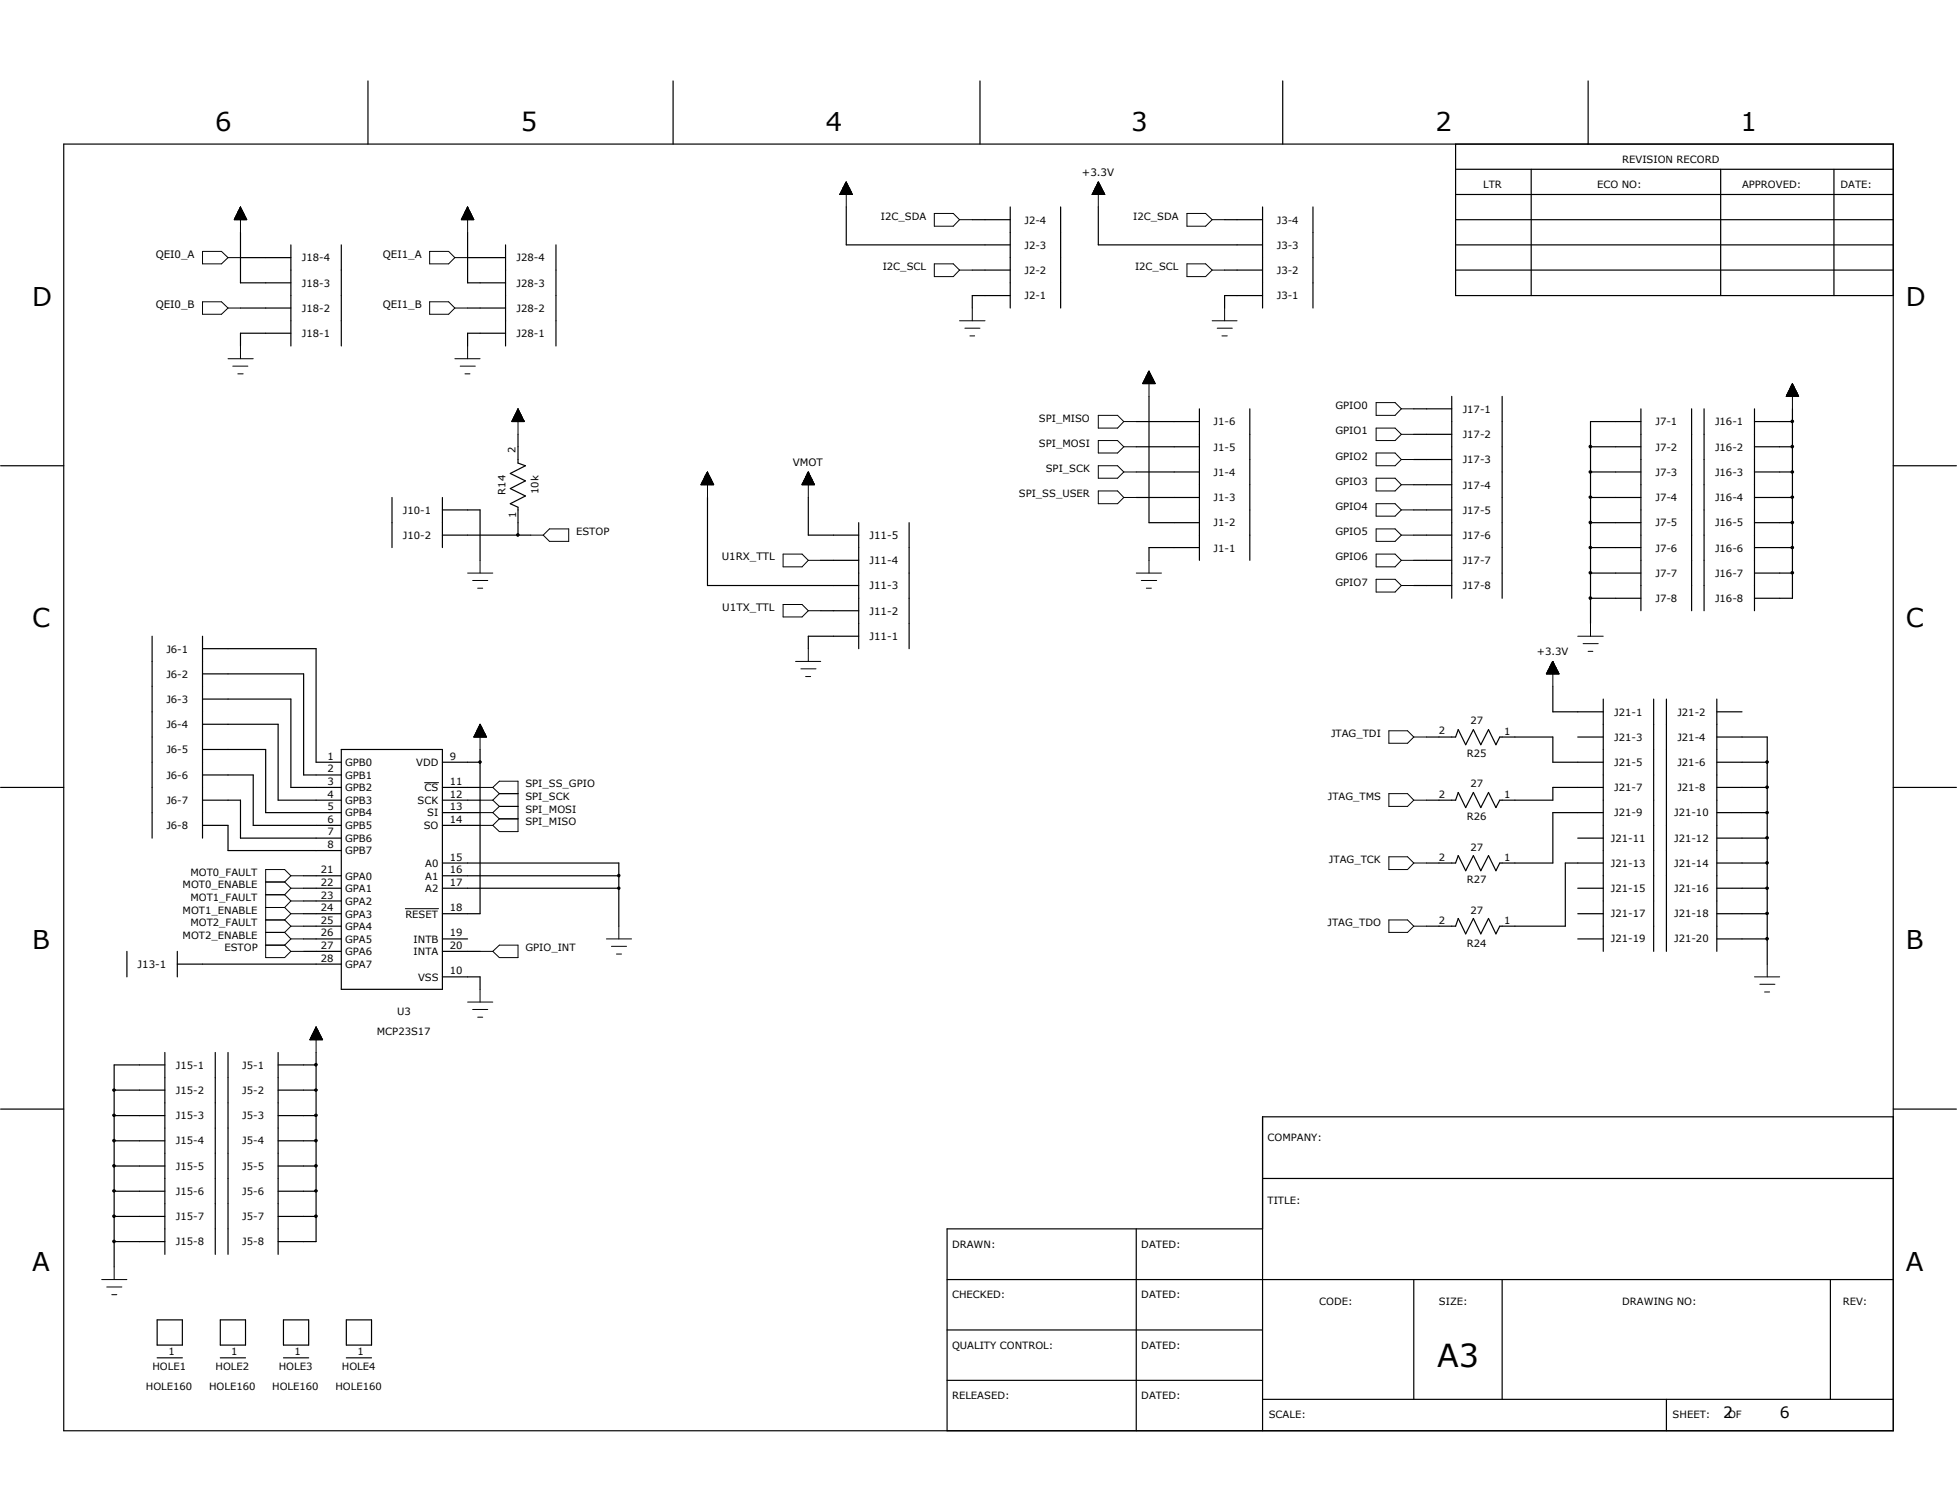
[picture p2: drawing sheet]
<svg xmlns="http://www.w3.org/2000/svg" width="279mm" height="216mm" viewBox="0 0 279 216" stroke-linecap="round" stroke-linejoin="round" font-family="sans-serif">
<g fill="none" stroke="#000" stroke-width=".17">
<path d="M52.5 11.6v9M96.1 11.6v9M139.9 11.6v9M183.1 11.6v9M226.7 11.6v9M9.1 20.6h261.2v183.7h-261.2zM34.3 33.2v7.2h7.2M34.3 36.8h7.2M41.5 35v14.4M48.7 35v14.4M66.8 33.2v7.2h5.4M66.8 36.8h5.4"/>
<path d="M72.2 35v14.4M79.4 35v14.4M120.8 29.5v5.5h23.4M138.8 31.4h5.4M138.8 38.6h5.4M144.2 29.5v14.5M151.4 29.5v14.5M156.8 29.5v5.5h23.5M174.8 31.4h5.5M174.8 38.6h5.5M180.3 29.5v14.5M187.5 29.5v14.5"/>
<path d="M207.8 31.4h62.5M207.8 24.2h62.5M207.8 27.8h62.5M207.8 35h62.5M207.8 38.6h62.5M207.8 20.6v21.6h62.5M218.6 24.2v18M245.7 24.2v18M261.8 24.2v18M34.3 44h7.2M41.5 47.6h-7.2v1.8M66.8 44h5.4"/>
<path d="M72.2 47.6h-5.4v1.8M144.2 42.2h-5.4v1.8M164 56.6v18h7.2M171.2 58.4v21.6M178.4 58.4v21.6M180.3 42.2h-5.5v1.8M201.8 58.4h5.5M207.3 56.6v28.8M214.5 56.6v28.8M234.3 58.4v28.8M241.5 58.4v28.8M243.3 58.4v28.8"/>
<path d="M250.5 58.4v28.8M255.9 58.4v27h-5.4M.1 66.5h9M56 71v7.2M63.2 71v7.2M63.2 72.8h5.3v7.2M63.2 76.4h12.6M74 62v4.1l1 .4-2.1 1.1 2.1 1.1-2.1 1.1 2.1 1-2.1 1.1 1.1 .5v4M101 71v12.6h21.6M115.4 71v5.4h7.2M122.6 74.6v18M129.8 74.6v18"/>
<path d="M162.2 71h9M162.2 67.4h9M162.2 63.8h9M162.2 60.2h9M171.2 78.2h-7.2v1.8M201.8 72.8h5.5M201.8 76.4h5.5M201.8 62h5.5M201.8 65.6h5.5M201.8 69.2h5.5M227.1 78.2h7.2M227.1 74.6h7.2"/>
<path d="M227.1 71h7.2M227.1 67.4h7.2M227.1 63.8h7.2M234.3 60.2h-7.2v28.8M250.5 78.2h5.4M250.5 74.6h5.4M250.5 71h5.4M250.5 67.4h5.4M250.5 63.8h5.4M250.5 60.2h5.4M270.3 66.5h9M21.7 90.8v28.9"/>
<path d="M28.9 99.8h12.6v12.6h7.2M28.9 92.6h16.2v16.2h3.6M28.9 96.2h14.4v14.5h5.4M28.9 90.8v28.9M117.2 80h5.4M117.2 87.2h5.4M122.6 90.8h-7.2v1.8M201.8 80h5.5M201.8 83.6h5.5M221.7 98v3.6h7.2M227.1 81.8h7.2M227.1 85.4h7.2"/>
<path d="M228.9 99.8v36M236.1 99.8v36M237.9 99.8v36M245.1 99.8v36M250.5 81.8h5.4M.1 112.4h9M28.9 107h9v9h10.8M28.9 110.7h7.3v7.2h12.5M28.9 114.3h5.4v5.4h14.4M28.9 103.4h10.8v10.9h9M28.9 117.9h3.7v3.6h16.1M48.7 107h14.5v34.3h-14.5z"/>
<path d="M63.2 112.4h5.3M63.2 108.8h5.3M63.2 114.3h5.3M63.2 116h5.3M63.2 117.9h5.3M68.5 107v23.5h-5.3M203.7 105.2h4.1l.4-1 1.1 2.1 1.1-2.1 1 2.1 1.1-2.1 1.1 2.1 .5-1.1h7.6v3.6h7.2M225.3 119.7h3.6M225.3 105.2h3.6M228.9 112.4h-7.2v1.9h-7.6l-.5 1-1.1-2.1-1.1 2.1-1-2.1-1.1 2.1-1.1-2.1-.4 1.1h-4.1M228.9 116h-7.2v7.2h-7.6l-.5 1.1-1.1-2.1-1.1 2.1-1-2.1-1.1 2.1-1.1-2.1-.4 1h-4.1M245.1 112.4h7.2"/>
<path d="M245.1 108.8h7.2M245.1 116h7.2M245.1 119.7h7.2M245.1 101.6h3.6M245.1 105.2h7.2v32.5M270.3 112.4h9M18.1 135.8v3.7M25.3 137.7h23.4M25.3 135.8v3.7M43.3 125.1h5.4M43.3 126.8h5.4M43.3 130.5h5.4"/>
<path d="M43.3 134.1h5.4M43.3 135.8h5.4M43.3 128.7h5.4M43.3 132.2h5.4M63.2 139.5h5.3v1.8M63.2 123.2h25.1v9M63.2 125.1h25.1M63.2 126.8h25.1M63.2 134.1h3.6M63.2 135.8h5.3M225.3 126.8h3.6M225.3 130.5h3.6"/>
<path d="M225.3 134.1h3.6M228.9 123.2h-5.4v9h-9.4l-.5 1.1-1.1-2.2-1.1 2.2-1-2.2-1.1 2.2-1.1-2.2-.4 1.1h-4.1M245.1 123.2h7.2M245.1 126.8h7.2M245.1 130.5h7.2M245.1 134.1h7.2M.1 158.4h9M16.3 155.7h7.2M16.3 159.3h7.2M23.5 152.1h-7.2v28.8M23.5 150.3v28.8M30.7 150.3v28.8"/>
<path d="M32.6 150.3v28.8M39.7 150.3v28.8M39.7 152.1h5.4M39.7 155.7h5.4M39.7 159.3h5.4M45.1 150.3v27h-5.4M270.3 159.5h-90v44.8M270.3 158.4h9M16.3 162.9h7.2M16.3 166.5h7.2M16.3 170.1h7.2M16.3 173.7h7.2"/>
<path d="M16.3 177.3h7.2M39.7 162.9h5.4M39.7 166.5h5.4M39.7 170.1h5.4M39.7 173.7h5.4M162.2 175.5v28.8M180.3 168.3h90M180.3 175.5h-45.1v28.8M22.4 188.5h3.6v3.6h-3.6zM22.4 193.9h3.6M31.5 188.5h3.6v3.6h-3.6zM31.5 193.9h3.6"/>
<path d="M40.5 188.5h3.6v3.6h-3.6zM40.5 193.9h3.6M49.4 188.5h3.6v3.6h-3.6zM49.4 193.9h3.6M135.2 182.7h135.1M135.2 189.9h45.1M135.2 197.1h45.1M180.3 199.8h90M201.8 182.7v17.1M214.5 182.7v17.1M237.9 199.8v4.5M261.3 182.7v17.1"/>
</g>
<g fill="none" stroke="#000" stroke-width=".14">
<path d="M28.9 35.9h2.7l1 .9-1 .9h-2.7zM32.6 36.8h1.7M33.5 31.3l1.7 .1M33.5 31.2h1.6M33.5 31.3v.1M33.5 31.2h1.6v.2M33.5 31.1v.3M33.6 31.1h1.5M33.6 31h1.5v.4M33.6 31v.4M33.7 30.9h1.3M33.7 30.9h1.3v.5"/>
<path d="M33.7 30.8v.6M33.7 30.8h1.3M33.7 30.7h1.2v.7M33.7 30.7v.7M33.8 30.6h1.1M33.8 31.4v-.8h1v.8M33.9 30.5h.9M33.9 30.4h.9v1M33.9 30.4v1M34 30.4h.7M34 30.3h.7v1.1M34 30.2v1.2"/>
<path d="M34 30.2h.6M34 30.1h.6v1.3M34 30.1v1.3M34.1 30.1h.5M34.1 30h.4v1.4M34.1 29.9v1.5M34.2 29.9h.3M34.2 29.9h.3v1.5M34.2 29.7h.2v1.7M34.2 29.6v1.8M34.3 29.6h.1M34.3 29.5h.1"/>
<path d="M34.3 29.5l-.9 1.9h1.8M34.3 29.5v3.7M34.3 29.5l.9 1.9M34.5 29.8h-.3v1.6M61.3 35.9h2.8l.8 .9-.8 .9h-2.8zM64.9 36.8h1.9M65.9 31.3l1.7 .1M65.9 31.3v.1M66 31.2h1.6M66 31.2h1.5v.2M66 31.1v.3M66 31.1h1.5"/>
<path d="M66 31h1.5v.4M66 31v.4M66.1 30.9h1.3M66.1 30.9h1.3v.5M66.2 30.7h1.2v.7M66.2 30.6h1.1M66.2 30.7v.7M66.3 31.4v-.8h1v.8M66.3 30.5h.9M66.3 30.4h.9v1M66.3 30.4v1M66.4 30.4h.7"/>
<path d="M66.4 30.3h.7v1.1M66.4 30.2v1.2M66.4 30.2h.7M66.5 30.1h.6v1.3M66.5 30.1v1.3M66.5 30.1h.5M66.5 30h.5v1.4M66.5 29.9v1.5M66.6 29.9h.3M66.6 29.9h.3v1.5M66.7 29.7h.1v1.7M66.7 29.6v1.8"/>
<path d="M66.7 29.6h.1M66.8 29.5h.1M66.8 29.5l.8 1.9h-1.7M66.8 29.5v3.7M66.8 29.5l-.9 1.9M66.8 29.8h-.2v1.6M67.4 30.8h-1.3v.6M119.9 27.7l1.8 .1M119.9 27.6v.2M120 27.6h1.6M120 27.6h1.6v.2M120 27.5v.3"/>
<path d="M120.1 27.5h1.5M120.1 27.8v-.4h1.4v.4M120.1 27.3h1.4M120.1 27.3h1.4v.5M120.1 27.2v.6M120.2 27.2h1.2M120.2 27.1h1.2v.7M120.2 27.1v.7M120.3 27.1h1M120.3 27.8v-.8h1v.8M120.3 26.9h.9M120.4 26.8h.8v1"/>
<path d="M120.4 26.8v1M120.4 26.8h.8M120.4 26.7h.8v1.1M120.4 26.6v1.2M120.5 26.6h.6M120.5 26.5h.6v1.3M120.5 26.5v1.3M120.6 26.5h.5M120.6 26.4h.4v1.4M120.6 26.3v1.5M120.6 26.3h.4M120.6 26.2h.3v1.6"/>
<path d="M120.6 26.2v1.6M120.7 26.2h.2M120.7 26.1h.2v1.7M120.8 26h.1M120.8 26v3.5M120.8 26l.9 1.8h-1.8zM120.8 26h-.1v1.8M133.4 37.7h2.7l.9 .9-.9 .9h-2.7zM133.4 30.5h2.7l.9 .9-.9 .9h-2.7zM137 38.6h1.8M137 31.4h1.8M156 27.7l1.7 .1"/>
<path d="M156 27.6v.2M156 27.6h1.6M156 27.6h1.6v.2M156 27.5v.3M156.1 27.5h1.5M156.1 27.8v-.4h1.5v.4M156.1 27.3h1.4M156.2 27.3h1.3v.5M156.2 27.2v.6M156.2 27.2h1.2M156.3 27.1h1.1v.7M156.3 27.1v.7"/>
<path d="M156.3 27.1h1.1M156.3 27.8v-.8h1v.8M156.4 26.9h.9M156.4 26.8h.9v1M156.4 26.8v1M156.4 26.8h.8M156.5 26.7h.7v1.1M156.5 26.6v1.2M156.5 26.6h.6M156.5 26.5h.6v1.3M156.6 26.4h.5v1.4M156.7 26.2h.3v1.6"/>
<path d="M156.7 26.2v1.6M156.7 26.2h.2M156.8 26.1h.1v1.7M156.8 26v1.8M156.8 26h.1M156.8 26l.9 1.8h-1.8zM156.8 26v3.5M157 26.3h-.4v1.5M157.1 26.5h-.6v1.3M169.5 37.7h2.6l1 .9-1 .9h-2.6zM169.5 30.5h2.6l1 .9-1 .9h-2.6zM173.1 38.6h1.7"/>
<path d="M173.1 31.4h1.7M28.9 43.1h2.7l1 .9-1 .9h-2.7zM32.6 51.2h3.6M32.6 44h1.7M33.2 52.3h2.2M34 53.4h.7M34.3 49.4v1.8M61.3 43.1h2.8l.8 .9-.8 .9h-2.8zM64.9 51.2h3.6M64.9 44h1.9M65.7 52.3h2.2M66.4 53.4h.7"/>
<path d="M66.8 49.4v1.8M73.2 60h1.6v.2M73.2 59.9h1.5M73.2 59.9v.3M73.2 59.9h1.5v.3M73.2 59.8v.4M73.3 59.8h1.3M73.3 59.7h1.3v.5M73.3 59.6v.6M73.4 59.6h1.2M73.4 59.6h1.1v.6M73.4 59.5v.7"/>
<path d="M73.4 59.5h1.1M73.5 59.4h.9M73.5 59.3h.9v.9M73.5 59.2v1M73.6 59.2h.8M73.6 59.1h.7v1.1M73.7 59h.6v1.2M73.7 58.8h.5v1.4M73.7 58.8v1.4M73.8 58.8h.3M73.8 58.7h.3v1.5M73.8 58.6v1.6"/>
<path d="M73.9 58.6h.2M73.9 58.5h.1v1.7M73.9 58.5v1.7M73.9 58.5h.1M74 58.4h.1M74 58.4v3.6M74 58.4l-.9 1.8h1.7M74 58.4l.8 1.8M74.2 58.9h-.5v1.3M74.3 59.1h-.7v1.1M137 45.8h3.6M137.8 46.9h2.1"/>
<path d="M138.5 48h.6M138.8 44v1.8M156.8 59.3h2.8l.8 .9-.8 .9h-2.8zM163.2 54.7l1.7 .1M163.2 54.7v.1M163.2 54.7h1.7M163.2 54.6h1.6v.2M163.2 54.5v.3M163.3 54.5h1.5M163.3 54.4h1.5v.4M163.3 54.4v.4M163.4 54.4h1.3"/>
<path d="M163.4 54.3h1.3v.5M163.4 54.3v.5M163.4 54.2h1.2M163.4 54.1h1.2v.7M163.4 54.1v.7M163.5 54.1h1M163.5 54h1v.8M163.5 54v.8M163.6 53.9h.9M163.6 53.8h.9v1M163.7 53.7h.7v1.1M163.7 53.6v1.2"/>
<path d="M163.7 53.6h.7M163.7 53.6h.6v1.2M163.7 53.5v1.3M163.8 53.5h.5M163.8 53.4h.5v1.4M163.8 53.4v1.4M163.9 53.4h.3M163.9 53.3h.3v1.5M163.9 53.2v1.6M163.9 53.2h.2M164 53.1h.1v1.7M164 53v1.8"/>
<path d="M164 53h.1M164 53v3.6M164 53l-.8 1.8M164 53l.9 1.8h-1.7M164.4 53.8h-.8v1M173.1 45.8h3.5M173.8 46.9h2.1M174.5 48h.7M174.8 44v1.8M196.5 57.5h2.7l.9 .9-.9 .9h-2.7zM200.1 58.4h1.7M255.1 56.5h1.7v.1"/>
<path d="M255.1 56.4h1.6v.2M255.1 56.3v.3M255.1 56.3h1.6M255.2 56.6v-.4h1.4v.4M255.2 56.2h1.4M255.3 56.1h1.3v.5M255.3 56v.6M255.3 56h1.2M255.3 56h1.2v.6M255.3 55.9v.7M255.4 55.9h1.1M255.4 56.6v-.8h1v.8"/>
<path d="M255.4 55.7h1M255.5 55.7h.8v.9M255.6 55.5h.6v1.1M255.6 55.4h.6v1.2M255.6 55.3v1.3M255.7 55.3h.5M255.7 55.2h.4v1.4M255.7 55.2v1.4M255.7 55.2h.4M255.7 55.1h.4v1.5M255.7 55v1.6M255.8 55h.2"/>
<path d="M255.8 54.9h.2v1.7M255.8 54.9v1.7M255.9 54.9h.1M255.9 54.8h.1M255.9 54.8v3.6M255.9 54.8l.9 1.8h-1.8zM256.2 55.5h-.6v1.1M256.3 55.6h-.8v1M256.8 56.5h-1.7v.1M73.1 60.2v-.1h1.7v.1M73.1 60h1.7M73.4 60.2v-.8h1.1v.8"/>
<path d="M73.8 76.3h.3v.2l-.2 .1-.1-.1zM75.8 76.4h1.8M78.4 75.5h2.8v1.8h-2.8l-.8-.9zM100.1 69.1h1.8v.1M100.1 69.1v.1M100.2 69h1.6M100.2 69h1.6v.2M100.2 69v.2M100.2 68.9h1.6M100.2 68.9h1.5v.3M100.2 68.8v.4M100.3 68.8h1.4"/>
<path d="M100.3 68.7h1.3v.5M100.3 68.7v.5M100.4 68.6h1.2M100.4 69.2v-.7h1.2v.7M100.4 68.5h1.1M100.5 68.4h1v.8M100.5 68.3h.9v.9M100.5 68.2v1M100.6 68.2h.8M100.6 68.1h.7v1.1M100.6 68v1.2M100.7 68h.6"/>
<path d="M100.7 68h.6v1.2M100.7 67.9v1.3M100.8 67.9h.5M100.8 67.9h.4v1.3M100.8 67.8v1.4M100.8 67.8h.4M100.8 67.7h.3v1.5M100.8 67.6v1.6M100.9 67.6h.2M100.9 67.5h.1v1.7M101 67.4h.1M101 67.4l.9 1.8h-1.8z"/>
<path d="M101 67.4v3.6M101 67.5h-.1v1.7M101.4 68.4h-.9v.8M111.8 79.1h2.7l.9 .9-.9 .9h-2.7zM114.5 69.1h1.7v.1M114.5 69.1v.1M114.6 69h1.6M114.6 69h1.6v.2M114.6 69v.2M114.6 68.9h1.6M114.7 68.9h1.4v.3M114.7 68.8v.4"/>
<path d="M114.7 68.8h1.4M114.8 68.7h1.2v.5M114.8 68.6h1.2M114.8 68.7v.5M114.8 69.2v-.7h1.2v.7M114.9 68.5h1M114.9 68.4h1v.8M114.9 68.4v.8M114.9 68.4h1M115 68.3h.8v.9M115 68.2v1M115 68.2h.8"/>
<path d="M115 68.1h.7v1.1M115 68v1.2M115.1 68h.6M115.1 68h.6v1.2M115.1 67.9v1.3M115.1 67.9h.6M115.2 67.9h.4v1.3M115.2 67.8v1.4M115.2 67.8h.4M115.2 67.7h.3v1.5M115.2 67.6v1.6M115.3 67.6h.2"/>
<path d="M115.3 67.5h.2v1.7M115.3 67.5v1.7M115.4 67.5h.1M115.4 67.4h.1M115.4 67.4l.9 1.8h-1.8M115.4 67.4v3.6M115.4 67.4l-.9 1.8M156.8 62.9h2.8l.8 .9-.8 .9h-2.8zM156.8 66.5h2.8l.8 .9-.8 .9h-2.8zM156.8 70.1h2.8l.8 .9-.8 .9h-2.8zM160.4 60.2h1.8M160.4 71h1.8"/>
<path d="M160.4 67.4h1.8M160.4 63.8h1.8M196.5 75.5h2.7l.9 .9-.9 .9h-2.7zM196.5 71.9h2.7l.9 .9-.9 .9h-2.7zM196.5 68.3h2.7l.9 .9-.9 .9h-2.7zM196.5 64.7h2.7l.9 .9-.9 .9h-2.7zM196.5 61.1h2.7l.9 .9-.9 .9h-2.7zM196.5 79.1h2.7l.9 .9-.9 .9h-2.7zM200.1 76.4h1.7M200.1 62h1.7M200.1 65.6h1.7M200.1 69.2h1.7"/>
<path d="M200.1 72.8h1.7M226.9 63.6h.3v.3l-.2 .1-.1-.1zM226.9 67.3h.3v.2h-.3zM226.9 70.9h.3v.2h-.3zM226.9 74.5h.3v.2l-.2 .1-.1-.1zM226.9 78.1h.3v.2h-.3zM255.7 60h.3v.3l-.1 .1-.2-.1zM255.7 63.6h.3v.3l-.1 .1-.2-.1zM255.7 67.3h.3v.2h-.3zM255.7 70.9h.3v.2h-.3zM255.7 74.5h.3v.2l-.1 .1-.2-.1zM255.7 78.1h.3v.2h-.3z"/>
<path d="M66.8 81.8h3.6M67.5 82.9h2.1M68.2 84h.7M68.5 80v1.8M111.8 86.3h2.7l.9 .9-.9 .9h-2.7zM113.6 94.4h3.6M114.3 95.5h2.2M115 96.6h.7M115.4 80h1.8M115.4 92.6v1.8M115.4 87.2h1.8M162.2 81.8h3.6"/>
<path d="M162.9 82.9h2.2M163.7 84h.7M164 80v1.8M196.5 82.7h2.7l.9 .9-.9 .9h-2.7zM200.1 80h1.7M200.1 83.6h1.7M220.8 96.2h1.7M220.8 96.1v.1M220.9 96.1h1.6M220.9 96h1.6v.2M220.9 96v.2M220.9 95.9h1.5"/>
<path d="M220.9 96.2v-.4h1.5v.4M221 95.8h1.3M221 95.7h1.3v.5M221 95.7v.5M221.1 95.7h1.2M221.1 95.6h1.1v.6M221.1 95.5v.7M221.1 95.5h1.1M221.2 96.2v-.8h1v.8M221.2 95.4h1M221.2 95.3h.9v.9M221.2 95.2v1"/>
<path d="M221.3 95.2h.8M221.3 95.2h.7v1M221.3 95.1v1.1M221.4 95.1h.6M221.4 95h.6v1.2M221.4 95v1.2M221.4 95h.5M221.4 94.9h.5v1.3M221.4 94.8v1.4M221.5 94.8h.4M221.5 94.7h.3v1.5M221.5 94.7v1.5"/>
<path d="M221.6 94.7h.2M221.6 94.6h.1v1.6M221.6 94.5v1.7M221.7 94.5h.1M221.7 94.4h.1M221.7 94.4v3.6M221.7 94.4l.9 1.8h-1.8zM225.3 90.8h3.6M226 91.9h2.2M226.7 93h.7M226.9 81.7h.3v.2h-.3zM226.9 85.3h.3v.2l-.2 .1-.1-.1z"/>
<path d="M227.1 89v1.8M255.7 81.7h.3v.2h-.3zM60.6 111.8h2M67.7 105.2h1.7M67.7 105.1v.1M67.7 105.1h1.7M67.8 105h1.5v.2M67.8 104.9h1.5M67.8 105v.2M67.9 105.2v-.3h1.4v.3M67.9 104.8h1.4M67.9 104.7h1.3v.5"/>
<path d="M67.9 104.7v.5M67.9 104.6h1.3M68 104.6h1.1v.6M68 104.6v.6M68 104.5h1.1M68 105.2v-.8h1v.8M68.1 104.4h.9M68.1 104.3h.9v.9M68.1 104.2v1M68.2 104.2h.8M68.2 104.2h.7v1M68.2 104.1v1.1"/>
<path d="M68.2 104.1h.7M68.3 104h.5v1.2M68.4 103.8h.4v1.4M68.4 108.7h.3v.2l-.2 .1-.1-.1zM68.4 103.7h.3v1.5M68.4 103.7v1.5M68.5 103.7h.2M68.5 103.6h.1v1.6M68.5 103.5v1.7M68.5 103.4h.1M68.5 103.4v3.6M68.5 103.4l1 1.8h-1.9z"/>
<path d="M68.5 103.5h.1M68.5 117.9h1.9M68.5 116h1.9M68.5 114.3h1.9M68.5 112.4h1.9M68.7 103.8h-.3v1.4M68.8 103.9h-.5v1.3M70.4 112.4l.9-.9h2.7v7.2h-2.7l-.9-.8M70.4 116l.9 .9M70.4 114.3l.9 .8M70.4 112.4l.9 .9M71.3 116.9h2.7"/>
<path d="M71.3 116.9l-.9 1M71.3 115.1h2.7M71.3 115.1l-.9 .9M71.3 113.3h2.7M71.3 113.3l-.9 1M198.3 104.4h2.7l.8 .8-.8 .9h-2.7zM198.3 113.3h2.7l.8 1-.8 .8h-2.7zM201.8 105.2h1.9M201.8 114.3h1.9M252.1 108.7h.3v.2l-.1 .1-.2-.1zM252.1 112.3h.3v.2l-.1 .1-.2-.1zM252.1 115.9h.3v.3h-.3z"/>
<path d="M252.1 119.5h.3v.3h-.3zM37.9 135h2.7M37.9 125.9h2.7M37.9 127.8h2.7M37.9 129.6h2.7M37.9 131.4h2.7M37.9 133.1h2.7M40.6 125.9l.9 .9M40.6 127.8l.9 .9M40.6 129.6l.9 .9M40.6 131.4l.9 .8M40.6 133.1l.9 1"/>
<path d="M40.6 135l.9 .8M41.5 135.8h1.8M41.5 125.1l-.9-.9h-2.7v12.5h2.7l.9-.9M41.5 134.1h1.8M41.5 125.1h1.8M41.5 125.1l-.9 .8M41.5 126.8h1.8M41.5 126.8l-.9 1M41.5 128.7h1.8M41.5 128.7l-.9 .9M41.5 130.5h1.8M41.5 130.5l-.9 .9"/>
<path d="M41.5 132.2h1.8M41.5 132.2l-.9 .9M41.5 134.1l-.9 .9M57.9 129.8h4.7M68.5 135.8h1.9M70.4 135.8l.9-.8h2.7v1.7h-2.7zM86.6 134.1h3.6M87.3 135.1h2.2M88 136.2h.7M88.2 124.9h.3v.2l-.2 .1-.1-.1zM88.2 126.7h.3v.2h-.3zM88.3 132.2v1.9"/>
<path d="M198.3 122.3h2.7l.8 .9-.8 1h-2.7zM198.3 131.4h2.7l.8 .8-.8 .9h-2.7zM201.8 132.2h1.9M201.8 123.2h1.9M250.5 139.5h3.6M252.1 123.1h.3v.2l-.1 .1-.2-.1zM252.1 126.7h.3v.2h-.3zM252.1 133.9h.3v.3h-.1h-.2zM252.1 130.3h.3v.2h-.3zM252.3 137.7v1.8M16.1 155.5h.3v.3h-.3zM16.1 159.1h.3v.3h-.3z"/>
<path d="M44.3 148.5v-.1h1.7v.1M44.3 148.3h1.7M44.4 148.3h1.5v.2M44.4 148.2h1.5M44.4 148.2v.3M44.4 148.1h1.5v.4M44.4 148.1v.4M44.4 148h1.4M44.5 148h1.3v.5M44.5 147.9v.6M44.5 147.9h1.3M44.5 147.8h1.2v.7"/>
<path d="M44.5 147.8v.7M44.6 147.7h1.1M44.6 148.5v-.8h1v.8M44.7 147.6h.9M44.7 147.5h.9v1M44.7 147.5v1M44.7 147.5h.9M44.8 147.4h.7v1.1M44.9 147.2h.5v1.3M44.9 147.1h.5v1.4M44.9 147v1.5M45 147h.3"/>
<path d="M45 151.9h.2v.3h-.1h-.1zM45 155.5h.2v.3h-.2zM45 159.1h.2v.3h-.2zM45 147h.3v1.5M45 146.9v1.6M45 146.9h.3M45 146.8h.2v1.7M45 146.7v1.8M45.1 146.6h.1M45.1 146.6v3.7M45.1 146.6l1 1.9h-1.9zM45.1 146.7h.1"/>
<path d="M45.4 147.2h-.5v1.3M45.5 147.3h-.7v1.2M66.8 143.1h3.6M67.5 144.1h2.1M68.2 145.2h.7M68.5 141.3v1.8M251.2 140.5h2.2M251.9 141.6h.7M16.1 162.7h.3v.3l-.1 .1-.2-.1zM16.1 166.3h.3v.3l-.1 .1-.2-.1zM16.1 169.9h.3v.3h-.3zM16.1 173.5h.3v.3l-.1 .1-.2-.1z"/>
<path d="M16.1 177.1h.3v.3l-.1 .1-.2-.1zM45 162.7h.2v.3l-.1 .1-.1-.1zM45 166.3h.2v.3l-.1 .1-.1-.1zM45 169.9h.2v.3h-.2zM45 173.5h.2v.3l-.1 .1-.1-.1zM14.5 182.7h3.6M15.2 183.8h2.2M16 184.9h.7M16.3 180.9v1.8"/>
</g>
<g fill="#000">
<path d="M73.8 76.3h.3v.2l-.2 .1-.1-.1z" fill-rule="evenodd"/>
<path d="M226.9 63.6h.3v.3l-.2 .1-.1-.1z" fill-rule="evenodd"/>
<path d="M226.9 67.3h.3v.2h-.3z" fill-rule="evenodd"/>
<path d="M226.9 70.9h.3v.2h-.3z" fill-rule="evenodd"/>
<path d="M226.9 74.5h.3v.2l-.2 .1-.1-.1z" fill-rule="evenodd"/>
<path d="M226.9 78.1h.3v.2h-.3z" fill-rule="evenodd"/>
<path d="M255.7 60h.3v.3l-.1 .1-.2-.1z" fill-rule="evenodd"/>
<path d="M255.7 63.6h.3v.3l-.1 .1-.2-.1z" fill-rule="evenodd"/>
<path d="M255.7 67.3h.3v.2h-.3z" fill-rule="evenodd"/>
<path d="M255.7 70.9h.3v.2h-.3z" fill-rule="evenodd"/>
<path d="M255.7 74.5h.3v.2l-.1 .1-.2-.1z" fill-rule="evenodd"/>
<path d="M255.7 78.1h.3v.2h-.3z" fill-rule="evenodd"/>
<path d="M226.9 81.7h.3v.2h-.3z" fill-rule="evenodd"/>
<path d="M226.9 85.3h.3v.2l-.2 .1-.1-.1z" fill-rule="evenodd"/>
<path d="M255.7 81.7h.3v.2h-.3z" fill-rule="evenodd"/>
<path d="M68.4 108.7h.3v.2l-.2 .1-.1-.1z" fill-rule="evenodd"/>
<path d="M252.1 108.7h.3v.2l-.1 .1-.2-.1z" fill-rule="evenodd"/>
<path d="M252.1 112.3h.3v.2l-.1 .1-.2-.1z" fill-rule="evenodd"/>
<path d="M252.1 115.9h.3v.3h-.3z" fill-rule="evenodd"/>
<path d="M252.1 119.5h.3v.3h-.3z" fill-rule="evenodd"/>
<path d="M88.2 124.9h.3v.2l-.2 .1-.1-.1z" fill-rule="evenodd"/>
<path d="M88.2 126.7h.3v.2h-.3z" fill-rule="evenodd"/>
<path d="M252.1 123.1h.3v.2l-.1 .1-.2-.1z" fill-rule="evenodd"/>
<path d="M252.1 126.7h.3v.2h-.3z" fill-rule="evenodd"/>
<path d="M252.1 133.9h.3v.3h-.1h-.2z" fill-rule="evenodd"/>
<path d="M252.1 130.3h.3v.2h-.3z" fill-rule="evenodd"/>
<path d="M16.1 155.5h.3v.3h-.3z" fill-rule="evenodd"/>
<path d="M16.1 159.1h.3v.3h-.3z" fill-rule="evenodd"/>
<path d="M45 151.9h.2v.3h-.1h-.1z" fill-rule="evenodd"/>
<path d="M45 155.5h.2v.3h-.2z" fill-rule="evenodd"/>
<path d="M45 159.1h.2v.3h-.2z" fill-rule="evenodd"/>
<path d="M16.1 162.7h.3v.3l-.1 .1-.2-.1z" fill-rule="evenodd"/>
<path d="M16.1 166.3h.3v.3l-.1 .1-.2-.1z" fill-rule="evenodd"/>
<path d="M16.1 169.9h.3v.3h-.3z" fill-rule="evenodd"/>
<path d="M16.1 173.5h.3v.3l-.1 .1-.2-.1z" fill-rule="evenodd"/>
<path d="M16.1 177.1h.3v.3l-.1 .1-.2-.1z" fill-rule="evenodd"/>
<path d="M45 162.7h.2v.3l-.1 .1-.1-.1z" fill-rule="evenodd"/>
<path d="M45 166.3h.2v.3l-.1 .1-.1-.1z" fill-rule="evenodd"/>
<path d="M45 169.9h.2v.3h-.2z" fill-rule="evenodd"/>
<path d="M45 173.5h.2v.3l-.1 .1-.1-.1z" fill-rule="evenodd"/>
</g>
<text font-size="4.5" x="205.2" y="195.2">A3</text>
<g font-size="3.7">
<text x="30.7" y="18.8">6</text>
<text x="74.3" y="18.8">5</text>
<text x="117.9" y="18.8">4</text>
<text x="161.5" y="18.8">3</text>
<text x="204.9" y="18.8">2</text>
<text x="248.5" y="18.8">1</text>
<text x="4.6" y="43.6">D</text>
<text x="272.1" y="43.6">D</text>
<text x="4.6" y="89.6">C</text>
<text x="272.1" y="89.6">C</text>
<text x="4.6" y="135.5">B</text>
<text x="272.1" y="135.5">B</text>
<text x="4.6" y="181.4">A</text>
<text x="272.1" y="181.4">A</text>
</g>
<g font-size="2.2">
<text x="246" y="202.5">2</text>
<text x="254.1" y="202.5">6</text>
</g>
<g font-size="1.5">
<text x="154.5" y="25.1">+3.3V</text>
<text x="22.2" y="36.8">QEI0_A</text>
<text x="54.7" y="36.8">QEI1_A</text>
<text x="22.2" y="44">QEI0_B</text>
<text x="54.7" y="44">QEI1_B</text>
<text x="113.2" y="66.5">VMOT</text>
<text x="124.1" y="77">J11-5</text>
<text x="103" y="80">U1RX_TTL</text>
<text x="124.1" y="80.6">J11-4</text>
<text x="103.1" y="87.2">U1TX_TTL</text>
<text x="124.1" y="87.8">J11-2</text>
<text x="124.1" y="84.2">J11-3</text>
<text x="124.1" y="91.4">J11-1</text>
<text x="19.6" y="138.2">J13-1</text>
</g>
<g font-size="1.4">
<text x="231.6" y="23.3">REVISION RECORD</text>
<text x="211.8" y="26.9">LTR</text>
<text x="228" y="26.9">ECO NO:</text>
<text x="248.7" y="26.9">APPROVED:</text>
<text x="262.8" y="26.9">DATE:</text>
<text x="125.8" y="31.4">I2C_SDA</text>
<text x="146.3" y="35.5">J2-3</text>
<text x="146.3" y="31.9">J2-4</text>
<text x="161.8" y="31.4">I2C_SDA</text>
<text x="182.3" y="35.5">J3-3</text>
<text x="182.3" y="31.9">J3-4</text>
<text x="43.1" y="40.9">J18-3</text>
<text x="43.1" y="37.3">J18-4</text>
<text x="73.7" y="40.9">J28-3</text>
<text x="73.7" y="37.3">J28-4</text>
<text x="126" y="38.6">I2C_SCL</text>
<text x="146.3" y="39.1">J2-2</text>
<text x="162.1" y="38.6">I2C_SCL</text>
<text x="182.3" y="39.1">J3-2</text>
<text x="43.1" y="44.5">J18-2</text>
<text x="73.7" y="44.5">J28-2</text>
<text x="146.3" y="42.7">J2-1</text>
<text x="182.3" y="42.7">J3-1</text>
<text x="43.1" y="48.1">J18-1</text>
<text x="73.7" y="48.1">J28-1</text>
<text x="190.7" y="58.4">GPIO0</text>
<text x="208.8" y="58.9">J17-1</text>
<text x="73.6" y="64.7" transform="rotate(-90 73.6 64.7)">2</text>
<text x="148.3" y="63.8">SPI_MOSI</text>
<text x="148.3" y="60.2">SPI_MISO</text>
<text x="173.3" y="64.3">J1-5</text>
<text x="173.3" y="60.7">J1-6</text>
<text x="190.7" y="62">GPIO1</text>
<text x="190.7" y="65.6">GPIO2</text>
<text x="208.8" y="62.5">J17-2</text>
<text x="236.3" y="60.7">J7-1</text>
<text x="236.3" y="64.3">J7-2</text>
<text x="244.9" y="60.7">J16-1</text>
<text x="244.9" y="64.3">J16-2</text>
<text x="72.2" y="70.7" transform="rotate(-90 72.2 70.7)">R14</text>
<text x="76.9" y="70.6" transform="rotate(-90 76.9 70.6)">10k</text>
<text x="145.5" y="71">SPI_SS_USER</text>
<text x="149.3" y="67.4">SPI_SCK</text>
<text x="173.3" y="71.5">J1-3</text>
<text x="173.3" y="67.9">J1-4</text>
<text x="190.7" y="69.2">GPIO3</text>
<text x="208.8" y="66.1">J17-3</text>
<text x="208.8" y="69.8">J17-4</text>
<text x="236.3" y="67.9">J7-3</text>
<text x="236.3" y="71.5">J7-4</text>
<text x="244.9" y="67.9">J16-3</text>
<text x="244.9" y="71.5">J16-4</text>
<text x="57.5" y="73.4">J10-1</text>
<text x="57.5" y="77">J10-2</text>
<text x="73.7" y="74" transform="rotate(-90 73.7 74)">1</text>
<text x="82.3" y="76.4">ESTOP</text>
<text x="173.3" y="75.1">J1-2</text>
<text x="190.7" y="72.8">GPIO4</text>
<text x="190.7" y="76.4">GPIO5</text>
<text x="208.8" y="73.4">J17-5</text>
<text x="208.8" y="77">J17-6</text>
<text x="236.3" y="75.1">J7-5</text>
<text x="244.9" y="75.1">J16-5</text>
<text x="173.3" y="78.8">J1-1</text>
<text x="190.7" y="80">GPIO6</text>
<text x="190.7" y="83.6">GPIO7</text>
<text x="208.8" y="80.6">J17-7</text>
<text x="236.3" y="78.8">J7-6</text>
<text x="236.3" y="82.3">J7-7</text>
<text x="244.9" y="78.8">J16-6</text>
<text x="244.9" y="82.3">J16-7</text>
<text x="208.8" y="84.2">J17-8</text>
<text x="236.3" y="85.9">J7-8</text>
<text x="244.9" y="85.9">J16-8</text>
<text x="23.7" y="93.2">J6-1</text>
<text x="219.4" y="93.5">+3.3V</text>
<text x="23.7" y="96.8">J6-2</text>
<text x="23.7" y="100.4">J6-3</text>
<text x="23.7" y="104">J6-4</text>
<text x="23.7" y="107.6">J6-5</text>
<text x="190" y="105.2">JTAG_TDI</text>
<text x="205.4" y="104.9">2</text>
<text x="209.9" y="103.4">27</text>
<text x="214.8" y="104.9">1</text>
<text x="230.5" y="102.2">J21-1</text>
<text x="230.5" y="105.7">J21-3</text>
<text x="239.5" y="102.2">J21-2</text>
<text x="239.5" y="105.7">J21-4</text>
<text x="23.7" y="111.2">J6-6</text>
<text x="46.7" y="108.5">1</text>
<text x="46.7" y="110.3">2</text>
<text x="46.7" y="112.1">3</text>
<text x="46.7" y="113.9">4</text>
<text x="49.3" y="109.4">GPB0</text>
<text x="49.3" y="111.2">GPB1</text>
<text x="49.3" y="113">GPB2</text>
<text x="59.4" y="109.4">VDD</text>
<text x="60.6" y="113">CS</text>
<text x="64.2" y="113.9">12</text>
<text x="64.2" y="112.1">11</text>
<text x="64.2" y="108.5">9</text>
<text x="75" y="112.4">SPI_SS_GPIO</text>
<text x="205.4" y="113.9">2</text>
<text x="209.4" y="108.1">R25</text>
<text x="209.9" y="112.4">27</text>
<text x="214.8" y="114">1</text>
<text x="230.5" y="109.4">J21-5</text>
<text x="230.5" y="113">J21-7</text>
<text x="239.5" y="109.4">J21-6</text>
<text x="239.5" y="113">J21-8</text>
<text x="23.7" y="114.8">J6-7</text>
<text x="23.7" y="118.4">J6-8</text>
<text x="46.7" y="115.7">5</text>
<text x="46.7" y="117.5">6</text>
<text x="46.7" y="119.3">7</text>
<text x="49.3" y="114.8">GPB3</text>
<text x="49.3" y="116.6">GPB4</text>
<text x="49.3" y="118.4">GPB5</text>
<text x="59.6" y="114.8">SCK</text>
<text x="60.5" y="118.4">SO</text>
<text x="61" y="116.6">SI</text>
<text x="64.2" y="115.7">13</text>
<text x="64.2" y="117.5">14</text>
<text x="75" y="117.9">SPI_MISO</text>
<text x="75" y="116">SPI_MOSI</text>
<text x="75" y="114.3">SPI_SCK</text>
<text x="189.6" y="114.3">JTAG_TMS</text>
<text x="209.4" y="117.1">R26</text>
<text x="230.5" y="116.6">J21-9</text>
<text x="239" y="116.6">J21-10</text>
<text x="27.2" y="125.1">MOT0_FAULT</text>
<text x="45.8" y="124.7">21</text>
<text x="46.7" y="121.1">8</text>
<text x="49.3" y="125.6">GPA0</text>
<text x="49.3" y="120.2">GPB6</text>
<text x="49.3" y="122">GPB7</text>
<text x="60.7" y="123.8">A0</text>
<text x="60.7" y="125.6">A1</text>
<text x="64.2" y="122.9">15</text>
<text x="64.2" y="124.7">16</text>
<text x="189.7" y="123.2">JTAG_TCK</text>
<text x="205.4" y="122.9">2</text>
<text x="209.9" y="121.5">27</text>
<text x="214.8" y="123">1</text>
<text x="230" y="120.2">J21-11</text>
<text x="230" y="123.8">J21-13</text>
<text x="239" y="120.2">J21-12</text>
<text x="239" y="123.8">J21-14</text>
<text x="26.1" y="126.8">MOT0_ENABLE</text>
<text x="26.1" y="130.5">MOT1_ENABLE</text>
<text x="27.2" y="128.7">MOT1_FAULT</text>
<text x="45.8" y="126.5">22</text>
<text x="45.8" y="128.3">23</text>
<text x="45.8" y="130.1">24</text>
<text x="45.8" y="131.9">25</text>
<text x="49.3" y="127.4">GPA1</text>
<text x="49.3" y="129.2">GPA2</text>
<text x="49.3" y="131">GPA3</text>
<text x="57.9" y="131">RESET</text>
<text x="60.7" y="127.4">A2</text>
<text x="64.2" y="126.5">17</text>
<text x="64.2" y="130.1">18</text>
<text x="205.4" y="131.9">2</text>
<text x="209.4" y="126.2">R27</text>
<text x="209.9" y="130.5">27</text>
<text x="214.8" y="132">1</text>
<text x="230" y="127.4">J21-15</text>
<text x="230" y="131">J21-17</text>
<text x="239" y="127.4">J21-16</text>
<text x="239" y="131">J21-18</text>
<text x="26.1" y="134.1">MOT2_ENABLE</text>
<text x="27.2" y="132.2">MOT2_FAULT</text>
<text x="32" y="135.8">ESTOP</text>
<text x="45.8" y="133.7">26</text>
<text x="45.8" y="135.5">27</text>
<text x="45.8" y="137.3">28</text>
<text x="49.3" y="132.8">GPA4</text>
<text x="49.3" y="134.6">GPA5</text>
<text x="49.3" y="136.4">GPA6</text>
<text x="59.1" y="134.6">INTB</text>
<text x="59.1" y="136.4">INTA</text>
<text x="64.2" y="133.7">19</text>
<text x="64.2" y="135.5">20</text>
<text x="75" y="135.8">GPIO_INT</text>
<text x="189.5" y="132.2">JTAG_TDO</text>
<text x="209.4" y="135.2">R24</text>
<text x="230" y="134.6">J21-19</text>
<text x="239" y="134.6">J21-20</text>
<text x="49.3" y="138.2">GPA7</text>
<text x="59.7" y="140">VSS</text>
<text x="64.2" y="139.1">10</text>
<text x="53.8" y="147.7">MCP23S17</text>
<text x="56.7" y="144.9">U3</text>
<text x="25.1" y="152.6">J15-1</text>
<text x="34.6" y="152.6">J5-1</text>
<text x="25.1" y="156.2">J15-2</text>
<text x="25.1" y="159.8">J15-3</text>
<text x="34.6" y="156.2">J5-2</text>
<text x="34.6" y="159.8">J5-3</text>
<text x="25.1" y="163.4">J15-4</text>
<text x="25.1" y="167">J15-5</text>
<text x="34.6" y="163.4">J5-4</text>
<text x="34.6" y="167">J5-5</text>
<text x="181" y="162.9">COMPANY:</text>
<text x="25.1" y="170.6">J15-6</text>
<text x="34.6" y="170.6">J5-6</text>
<text x="181" y="171.9">TITLE:</text>
<text x="25.1" y="174.2">J15-7</text>
<text x="25.1" y="177.8">J15-8</text>
<text x="34.6" y="174.2">J5-7</text>
<text x="34.6" y="177.8">J5-8</text>
<text x="135.9" y="178.2">DRAWN:</text>
<text x="162.9" y="178.2">DATED:</text>
<text x="135.9" y="185.4">CHECKED:</text>
<text x="162.9" y="185.4">DATED:</text>
<text x="188.3" y="186.3">CODE:</text>
<text x="205.4" y="186.3">SIZE:</text>
<text x="231.6" y="186.3">DRAWING NO:</text>
<text x="263.1" y="186.3">REV:</text>
<text x="21.8" y="195.7">HOLE1</text>
<text x="24" y="193.5">1</text>
<text x="30.8" y="195.7">HOLE2</text>
<text x="33" y="193.5">1</text>
<text x="39.8" y="195.7">HOLE3</text>
<text x="42" y="193.5">1</text>
<text x="48.8" y="195.7">HOLE4</text>
<text x="51.1" y="193.5">1</text>
<text x="135.9" y="192.6">QUALITY CONTROL:</text>
<text x="162.9" y="192.6">DATED:</text>
<text x="20.8" y="198.5">HOLE160</text>
<text x="29.8" y="198.5">HOLE160</text>
<text x="38.9" y="198.5">HOLE160</text>
<text x="47.9" y="198.5">HOLE160</text>
<text x="135.9" y="199.8">RELEASED:</text>
<text x="162.9" y="199.8">DATED:</text>
<text x="181.1" y="202.5">SCALE:</text>
<text x="238.8" y="202.5">SHEET:</text>
<text x="246.7" y="202.5">OF</text>
</g>
</svg>
